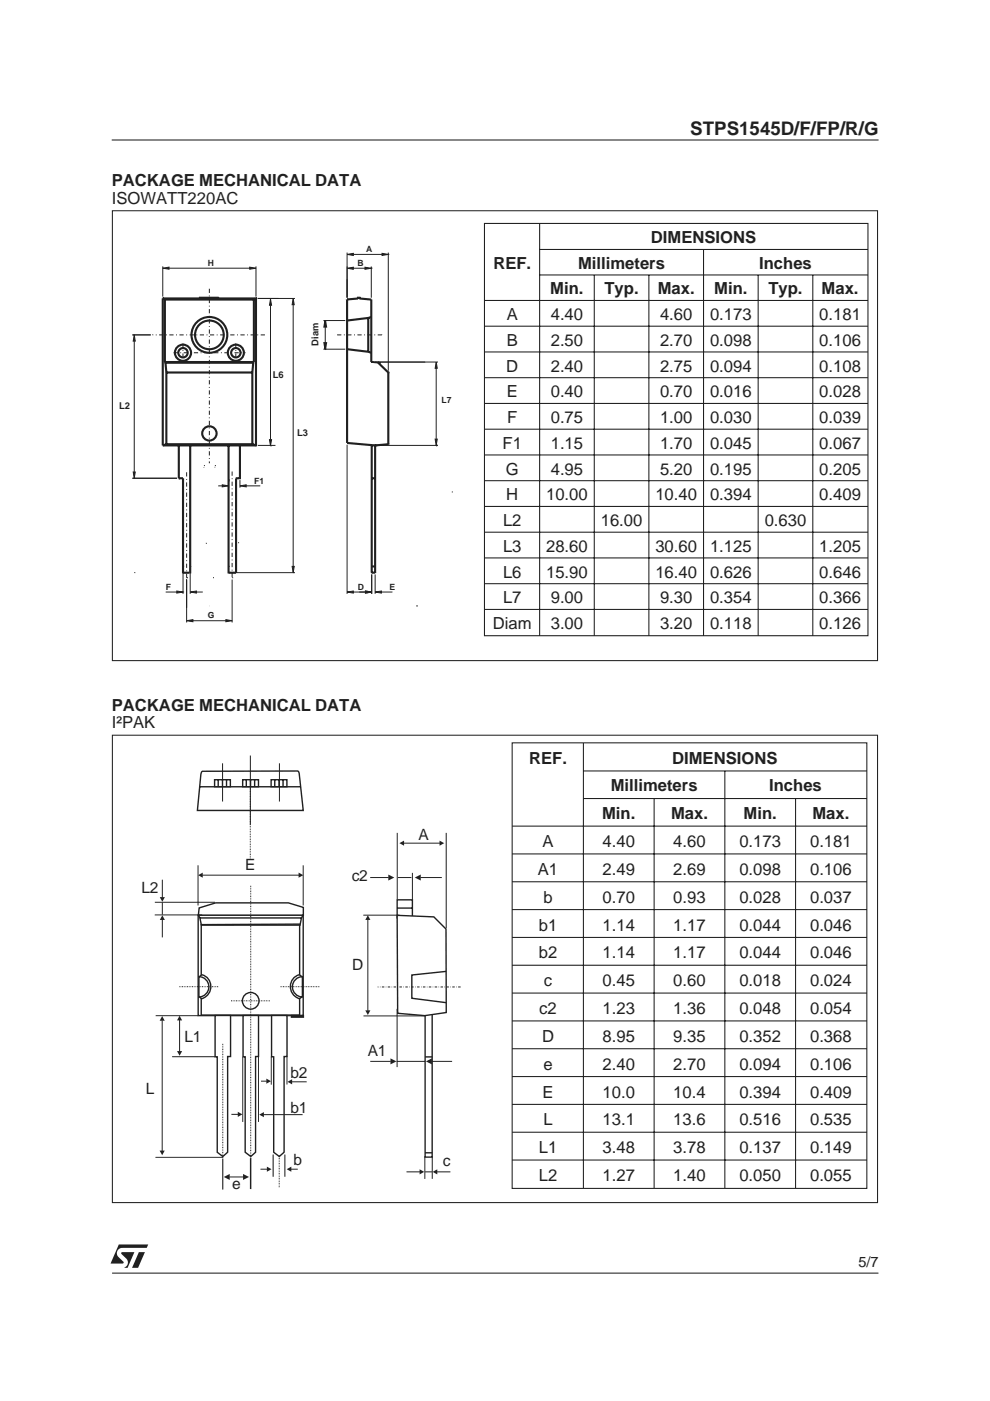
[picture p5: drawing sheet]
<svg xmlns="http://www.w3.org/2000/svg" width="210mm" height="297mm" viewBox="0 0 210 297" stroke-linecap="round" stroke-linejoin="round" font-family="sans-serif">
<path d="M23.8 269.9h162.5" fill="none" stroke="#231f20" stroke-width=".22"/>
<g fill="#231f20">
<path d="M29.4 265.5h1.3l-1.4 3.3h-1.3z" fill-rule="evenodd"/>
<path d="M25.2 263.8h6.2l-.3 .8h-5.2a1.13 1.13 0 0 0-1 .7 1.13 1.13 0 0 0 .3 1.2l1 1-.1 .3-2.7 .1z" fill-rule="evenodd"/>
<path d="M25.8 265.5h2.7l-1.4 3.3h-.7a1.18 1.18 0 0 0 .4-1.9l-1-1z" fill-rule="evenodd"/>
</g>
<g fill="none" stroke="#231f20" stroke-width=".22">
<path d="M23.7 29.7h162.6M23.8 44.7h162.3v95.4h-162.3zM102.7 47.4h81.3v87.4h-81.3zM114.4 52.9h69.5M114.4 58.3h69.5M114.4 47.5v87.2M126 58.3v76.4M137.6 58.3v76.4M149.2 52.9v81.8M160.7 58.3v76.4M172.3 58.3v76.4M102.8 63.7h81.1"/>
<path d="M102.8 69.2h81.1M102.8 74.6h81.1M102.8 80.1h81.1M102.8 85.5h81.1M102.8 91h81.1M102.8 96.5h81.1M102.8 101.9h81.1M102.8 107.4h81.1M102.8 112.8h81.1M102.8 118.3h81.1M102.8 123.8h81.1M102.8 129.2h81.1"/>
<path d="M23.8 155.9h162.3v99.1h-162.3z"/>
</g>
<g fill="none" stroke="#231f20" stroke-width=".45">
<path d="M34.5 63.3h19.8M34.5 63.3v31.1M34.5 63.3l.5 .2M35 63.5h18.8M35 76.8h18.8M35 63.5v13.3M35 76.8l.1 .1M35.1 76.9h18.6M35.1 76.9l.2 2.1M35.3 79h18.2M35.3 79v15.2M42.4 63.1v.1"/>
<path d="M42.5 63.1l-.1 .1M42.5 63.1l-.1 .2M42.7 63.1l-.2 .2M42.8 63.1l-.2 .2M42.8 63.1l-.1 .2M42.9 63.1l-.2 .2M42.9 63.3l.2-.2-.1 .2M43 63.1l-.2 .2M43.1 63.1l-.2 .2M43.2 63.1l-.2 .2M43.3 63.1l-.2 .2M43.3 63.1l-.1 .2 .2-.2"/>
<path d="M43.5 63.1l-.2 .2M43.6 63.1l-.2 .2 .3-.2M43.8 63.1l-.2 .2M43.8 63.1v.2M43.9 63.1l-.1 .2M44.2 63.1l-.4 .2M44.2 63.1l-.2 .2M44.2 63.1l-.1 .2 .3-.2M44.4 63.1l-.1 .2M44.5 63.1l-.2 .2M44.5 63.3l.2-.2-.1 .2M44.6 63.1l-.2 .2"/>
<path d="M44.6 63.1l-.1 .2 .2-.2M44.8 63.1l-.2 .2M44.9 63.1l-.3 .2M44.9 63.1l-.1 .2M45 63.1l-.2 .2M45 63.1l-.1 .2 .3-.2M45.1 63.3l.1-.2-.1 .2M45.3 63.3l.2-.2-.1 .2M45.5 63.1l-.3 .2M45.6 63.1l-.2 .2M45.6 63.1l-.1 .2M45.6 63.3l.3-.2-.1 .2"/>
<path d="M45.7 63.1l-.2 .2M45.8 63.1l-.2 .2M46 63.1l-.2 .2M46 63.1l-.1 .2M46.1 63.1l-.2 .2M46.2 63.1l-.2 .2M46.2 63.1l-.1 .2M46.3 63.1l-.2 .2 .3-.2M46.3 63.3l.1-.1-.1 .1M46.4 63.1h-4v.2l.2-.2-.1 .2M46.4 63.1v.2M46.4 63.3h.1"/>
<path d="M53.5 79v15.2M53.7 76.9l-.2 2.1M53.8 63.5v13.3M53.8 76.8l-.1 .1M54.3 63.3v31.1M54.3 63.3l-.5 .2M73.6 74l4.5 .6 .6 .2M78.1 67.4v7.2M78.7 76.8v-13.3l-2.5-.2v-.2h-.3v.2l-2.3 .2v30.4l5.2 .5M78.7 67.2l-.6 .2-4.5 .6M80.2 76.9l2.1 2.1v15.2l-2.8 .2M34.5 94.4h19.8"/>
<path d="M35.3 94.2h18.2M35.3 94.2l-.8 .2M37.9 94.4v7h.9v20.2M40.3 94.4v27.2M48.5 94.4v27.2M50.9 94.4v7h-.9M53.5 94.2l.8 .2M78.8 94.4h.7v27h-.7zM50 101.5v20M78.8 101.4h.7M38.8 121.4h1.3M48.5 121.4h1.5"/>
<path d="M78.8 120.1h.7"/>
<circle cx="38.8" cy="74.8" r="1"/>
<circle cx="38.8" cy="74.8" r="1.71"/>
<circle cx="44.4" cy="71" r="3"/>
<circle cx="44.4" cy="71" r="3.8"/>
<circle cx="50" cy="74.8" r="1.71"/>
<circle cx="50" cy="74.8" r="1"/>
<circle cx="44.4" cy="91.9" r="1.52"/>
</g>
<path d="M36.8 74.8h15.3M38.8 72.8v4.3M44.4 61.2v37M50 72.8v4.3M56.2 71h-23.9M81 71h-10.1M49.2 100v22.5M39.6 100.1v22.4" fill="none" stroke="#231f20" stroke-width=".21" stroke-dasharray=".9 .5 .2 .5" stroke-linecap="butt"/>
<g fill="none" stroke="#231f20" stroke-width=".35">
<path d="M78.7 56.9h.1M69 74h.1M73.4 63.5h.1M73.6 63.5h.1M73.6 68h.1M73.6 74h.1M78.7 76.8h.1M78.7 63.5h.1M79.1 76.8h-.4l1.8 .1M81 71h.1M79.2 94.4h.6M79.5 94.4h.1"/>
<path d="M79.5 99.7h.1M79.8 94.4h.1M82.3 94.2h.1M92.5 94.4h.1"/>
</g>
<g fill="none" stroke="#231f20" stroke-width=".21">
<path d="M34.5 56.5v6.4M35.8 56.9h17.1M54.3 56.5v6.4M54.3 56.9h.1M73.6 53.6v9.5M74.9 56.9h2.5M74.9 53.9h6.1M78.7 56.5v6.6M82.3 53.9h.1M82.3 53.6v25M28.1 71h3.9M28.5 72.3v27.8"/>
<path d="M28.5 71h.1M32.4 71h.1M54.7 63.3h7.8M57.4 64.7v28.5M62.2 64.6v55.5M68.6 68h4.6M68.6 74h4.6M69 69.3v3.4M79.1 76.8h13.8M92.5 78.1v15M43.2 99.1v.1M43.2 98.7h.1"/>
<path d="M45.6 99.1v.1M45.6 98.7h.1M45.6 98.8h.1M54.7 94.4h3.7M57.4 94.5h.1M73.6 94.3v31.6M79.9 94.4h13M28.1 101.4h9.4M28.5 101.4h.1M43.6 115.2h.1M46.3 103h.8M48.5 102.2v1.2"/>
<path d="M50.5 115.1h.1M50.9 101.8v1.6M50.9 103h.1M52.2 103h3M95.8 104.3h.1M28.5 121.4h.1M35.1 125.5h2.4M38.8 120.5v5.4M38.8 120.1h.1M38.8 125.5h.1M39.6 122.9v9.1M39.6 121.4h.1"/>
<path d="M39.6 122.5h.1M40.3 120.5v5.4M40.3 120.1h.1M40.9 131.6h7M41.7 125.5h1.3M44.4 128.5h.1M45.2 122.5h.1M48.5 120.1h.1M49.2 122.9v9.1M49.2 121.4h.1M49.2 122.5h.1M49.2 131.6h.1"/>
<path d="M49.6 121.4h12.9M50 120.1h.1M62.2 121.4h.1M73.6 125.5h.1M74.9 125.5h2.6M78.8 121.4h.1M78.8 121.8v4.1M79.5 121.4h.1M79.5 125.5h.1M79.5 121.8v4.1M80.9 125.5h2.3M48.6 249.5h3"/>
</g>
<g fill="#231f20" stroke="#231f20" stroke-width=".21">
<path d="M62.2 63.3l.2 1.3h-.5z" fill-rule="evenodd"/>
<path d="M61.9 120.1h.5l-.2 1.3z" fill-rule="evenodd"/>
<path d="M28.5 71l.2 1.3h-.5z" fill-rule="evenodd"/>
<path d="M28.2 100.1h.5l-.2 1.3z" fill-rule="evenodd"/>
<path d="M57.4 63.4l.2 1.3h-.5z" fill-rule="evenodd"/>
<path d="M57.1 93.2h.5l-.2 1.4z" fill-rule="evenodd"/>
<path d="M40.3 125.5l1.4-.2v.4z" fill-rule="evenodd"/>
<path d="M37.5 125.3l1.3 .2-1.3 .2z" fill-rule="evenodd"/>
<path d="M39.6 131.6l1.3-.2v.4z" fill-rule="evenodd"/>
<path d="M47.9 131.4l1.3 .2-1.3 .2z" fill-rule="evenodd"/>
<path d="M47.1 102.8l1.4 .2-1.4 .2z" fill-rule="evenodd"/>
<path d="M50.9 103l1.3-.2v.4z" fill-rule="evenodd"/>
<path d="M34.5 56.9l1.3-.3v.5z" fill-rule="evenodd"/>
<path d="M52.9 56.6l1.4 .3-1.4 .2z" fill-rule="evenodd"/>
<path d="M92.5 76.8l.2 1.3h-.4z" fill-rule="evenodd"/>
<path d="M92.3 93.1h.4l-.2 1.3z" fill-rule="evenodd"/>
<path d="M77.5 125.3l1.3 .2-1.3 .2z" fill-rule="evenodd"/>
<path d="M73.6 125.5l1.3-.2v.4z" fill-rule="evenodd"/>
<path d="M77.5 125.3l1.3 .2-1.3 .2z" fill-rule="evenodd"/>
<path d="M79.5 125.5l1.4-.2v.4z" fill-rule="evenodd"/>
<path d="M73.6 53.9l1.3-.2v.5z" fill-rule="evenodd"/>
<path d="M81 53.7l1.3 .2-1.3 .3z" fill-rule="evenodd"/>
<path d="M73.6 56.9l1.3-.2v.4z" fill-rule="evenodd"/>
<path d="M77.4 56.7l1.3 .2-1.3 .2z" fill-rule="evenodd"/>
</g>
<g fill="#231f20" stroke="#231f20" stroke-width=".35">
<path d="M69 68l.2 1.3h-.5z" fill-rule="evenodd"/>
<path d="M68.7 72.7h.5l-.2 1.3z" fill-rule="evenodd"/>
</g>
<path d="M59.2 221.5v30.4" fill="none" stroke="#231f20" stroke-width=".21" stroke-dasharray=".2 .1 0 .1" stroke-linecap="butt"/>
<g fill="#231f20">
<path d="M51.5 248.9l1.3 .6-1.3 .7z"/>
<path d="M47.4 249.5l1.3-.6v1.3z"/>
</g>
<path d="M47.2 245.7v6.5M53.1 245.6v6.5M57.9 244.8v4.7M60.4 244.8v4.7M90.1 245.1v4.8M91.6 245.1v4.8" fill="none" stroke="#231f20" stroke-width=".21"/>
<g fill="none" stroke="#231f20" stroke-width=".3">
<path d="M42.3 166.8h21.4M42.8 163.6l.2-.1h20l.3 .1 .1 .4 .9 7.8h-22.4l.7-7.6zM45.5 165.3h3.3v1.5h-3.3zM46.3 165.3v1.5M47.2 165.3v1.5M48 165.3v1.5M51.5 165.3h3.3v1.5h-3.3zM52.2 165.3v1.5M53.1 165.3v1.5M54 165.3v1.5M57.5 165.3h3.3v1.5h-3.3zM58.3 165.3v1.5"/>
<path d="M59.2 165.3v1.5M60 165.3v1.5"/>
</g>
<path d="M53.1 182.3v-17" fill="none" stroke="#231f20" stroke-width=".21" stroke-dasharray=".2 .1 0 .1" stroke-linecap="butt"/>
<g fill="#fff" stroke="#231f20" stroke-width=".3">
<path d="M42 194h22.3v21.3h-22.3z" fill-rule="evenodd"/>
<path d="M42.7 196l20.8-.1v19.3h-20.8z" fill-rule="evenodd"/>
<path d="M45.6 215.3h3.3v8.7h-.6v20.3l-1.1 .9-1.1-.9v-20.2h-.5z" fill-rule="evenodd"/>
<path d="M51.5 215.3h3.3v8.7h-.6v20.3l-1 .9-1.2-.9v-20.2h-.5z" fill-rule="evenodd"/>
<path d="M57.6 215.3h3.3v8.7h-.7v20.3l-1 .9-1.2-.9v-20.2h-.4z" fill-rule="evenodd"/>
<path d="M42.2 192.5l3.5-1.1h15.4l3.2 1v1.6h-22.2z" fill-rule="evenodd"/>
</g>
<path d="M42 183.5v8.5M42.9 185.6h20.5M64.3 183.5v8.5" fill="none" stroke="#231f20" stroke-width=".21"/>
<g fill="#231f20">
<path d="M42 185.6l1-.6v1.1z"/>
<path d="M63.3 185l1 .6-1 .5z"/>
</g>
<path d="M34.4 216.3v27.7" fill="none" stroke="#231f20" stroke-width=".21"/>
<g fill="#231f20">
<path d="M34.4 215.4l.5 1h-1.1z"/>
<path d="M33.8 243.9h1.1l-.5 1z"/>
</g>
<path d="M34.4 186.5v3.8" fill="none" stroke="#231f20" stroke-width=".21"/>
<path d="M33.9 190.2h1.1l-.6 1z" fill="#231f20"/>
<path d="M34.4 195v3.7" fill="none" stroke="#231f20" stroke-width=".21"/>
<path d="M34.4 194.1l.6 1h-1.1z" fill="#231f20"/>
<path d="M32.8 191.3h12.8M78 195v19.3M36.5 224h9.1" fill="none" stroke="#231f20" stroke-width=".21"/>
<g fill="#231f20">
<path d="M77.5 214.2h1l-.5 1z"/>
<path d="M78 194.1l.5 .9h-1z"/>
</g>
<path d="M32.8 194h10.1M77 194h7.7M33 215.3h9M77.1 215.4h13.2M55.3 229.2h1.3M84.1 225h6.2" fill="none" stroke="#231f20" stroke-width=".21"/>
<path d="M47.2 221.3v24.4" fill="none" stroke="#231f20" stroke-width=".21" stroke-dasharray=".2 .1 0 .1" stroke-linecap="butt"/>
<path d="M56.5 228.7l1 .5-1 .6z" fill="#231f20"/>
<path d="M49.1 236.3h1.4" fill="none" stroke="#231f20" stroke-width=".21"/>
<path d="M50.4 235.7l1 .6-1 .5z" fill="#231f20"/>
<path d="M55.2 247.9h1.5" fill="none" stroke="#231f20" stroke-width=".21"/>
<path d="M56.6 247.4l1 .5-1 .5z" fill="#231f20"/>
<path d="M61.7 247.9h1.4" fill="none" stroke="#231f20" stroke-width=".21"/>
<path d="M60.8 247.9l1-.5v1z" fill="#231f20"/>
<path d="M61.9 229.4h3.1" fill="none" stroke="#231f20" stroke-width=".21"/>
<path d="M61 229.4l.9-.6v1.1z" fill="#231f20"/>
<path d="M55.9 236.3h8.3" fill="none" stroke="#231f20" stroke-width=".21"/>
<path d="M55 236.3l1-.5v1.1z" fill="#231f20"/>
<path d="M53.2 187.8v57.9M49 212.2h8.3" fill="none" stroke="#231f20" stroke-width=".21" stroke-dasharray=".2 .1 0 .1" stroke-linecap="butt"/>
<g fill="none" stroke="#231f20" stroke-width=".3">
<path d="M42 194l.4 .6M42.4 194.6h21.5l-.3 1.5h-20.9zM64.3 194l-.4 .6"/>
<circle cx="53.2" cy="212.2" r="1.76"/>
</g>
<g fill="#fff" stroke="#231f20" stroke-width=".3">
<path d="M42.3 207.1l.5-.4a2.64 2.64 0 0 1 1.9 2.5 2.64 2.64 0 0 1-1.9 2.5l-.5-.3z" fill-rule="evenodd"/>
<path d="M42.2 207.1a2.15 2.15 0 0 1 2.1 2.1 2.15 2.15 0 0 1-2.1 2.2z" fill-rule="evenodd"/>
<path d="M62.2 207.4l.6-.4 .7-.3 .5 .4v4.3l-.5 .3a2.69 2.69 0 0 1-1.3-4.3z" fill-rule="evenodd"/>
<path d="M62.6 207.7l1-.6h.5v4.3a2.16 2.16 0 0 1-1.9-1.4 2.16 2.16 0 0 1 .4-2.3z" fill-rule="evenodd"/>
</g>
<path d="M38.1 216.3v6.6" fill="none" stroke="#231f20" stroke-width=".21"/>
<g fill="#231f20">
<path d="M38.1 215.4l.5 .9h-1.1z"/>
<path d="M37.5 222.8h1.1l-.5 1z"/>
</g>
<path d="M47.2 161.8v8.1M53.1 160.2v14.7M59.2 161.8v8.1M84.2 176.6v14.1M85.6 178.8h7.7M94.6 176.6v20.2M34.4 191.4v2.5M51.5 224v13.9M54.8 224v13.9M57.5 224v6M60.8 224v5.9M33 245.4h14.2" fill="none" stroke="#231f20" stroke-width=".21"/>
<path d="M38 209.2h8.4M59.5 209.2h8.3" fill="none" stroke="#231f20" stroke-width=".21" stroke-dasharray=".2 .1 0 .1" stroke-linecap="butt"/>
<path d="M61.8 215.3h2.5v.4h-2.5z" fill-rule="evenodd" fill="#231f20" stroke="#231f20" stroke-width=".3"/>
<g fill="#231f20">
<path d="M84.7 178.8l1-.6v1.1z"/>
<path d="M93.2 178.2l1 .6-1 .5z"/>
</g>
<path d="M90.1 213.8h1.5v31.5h-1.5z" fill-rule="evenodd" fill="#fff" stroke="#231f20" stroke-width=".3"/>
<path d="M84.2 192.5h3.3M84.2 190.8h3.2v3.8h-3.2z" fill="none" stroke="#231f20" stroke-width=".3"/>
<path d="M84.2 194.1l7.8 .3 2.6 2.6v17.7l-4.5 .6-5.8-.5z" fill-rule="evenodd" fill="#fff" stroke="#231f20" stroke-width=".3"/>
<path d="M94.6 206l-7.3 .7v5l7.3 .9" fill="none" stroke="#231f20" stroke-width=".3"/>
<path d="M78.5 186.1h3.9M87.4 185.1v5.7" fill="none" stroke="#231f20" stroke-width=".21"/>
<path d="M97.7 209.3h-17.6" fill="none" stroke="#231f20" stroke-width=".21" stroke-dasharray=".5 .3 .1 .3" stroke-linecap="butt"/>
<path d="M82.3 185.4l1.3 .7-1.3 .6z" fill="#231f20"/>
<path d="M89.1 186.1h4.6" fill="none" stroke="#231f20" stroke-width=".21"/>
<path d="M87.9 186.1l1.3-.7v1.3z" fill="#231f20"/>
<path d="M84.4 186.1h2.8M84.2 213.9v12.4M92.6 248.5h2.9" fill="none" stroke="#231f20" stroke-width=".21"/>
<path d="M91.7 248.5l1-.6v1.1z" fill="#231f20"/>
<path d="M86.2 248.5h2.8" fill="none" stroke="#231f20" stroke-width=".21"/>
<path d="M89 247.9l.9 .6-.9 .5z" fill="#231f20"/>
<path d="M91.5 225h4.4" fill="none" stroke="#231f20" stroke-width=".21"/>
<path d="M90.3 225l1.3-.6v1.3z" fill="#231f20"/>
<path d="M78.5 225h4.4" fill="none" stroke="#231f20" stroke-width=".21"/>
<path d="M82.8 224.4l1.3 .6-1.3 .7z" fill="#231f20"/>
<path d="M90.1 224.1h1.6M90.1 244.4h1.5" fill="none" stroke="#231f20" stroke-width=".3"/>
<path d="M90.1 248.5h1.5" fill="none" stroke="#231f20" stroke-width=".21"/>
<g fill="none" stroke="#231f20" stroke-width=".22">
<path d="M108.6 157.5h75.2v94.5h-75.2zM123.7 157.6v94.3M108.7 175.2h75M123.7 163.5h60M123.7 169.3h60M138.7 169.3v82.6M153.7 163.5v88.4M168.7 169.3v82.6M108.7 181.1h75M108.7 187h75M108.7 192.9h75M108.7 198.8h75"/>
<path d="M108.7 204.7h75M108.7 210.6h75M108.7 216.5h75M108.7 222.4h75M108.7 228.3h75M108.7 234.2h75M108.7 240.1h75M108.7 246h75"/>
</g>
<text font-size="4" fill="#231f20" x="146.4" y="28.7">STPS1545D/F/FP/R/G</text>
<g font-size="3.5" fill="#231f20">
<text x="23.7" y="39.5">PACKAGE MECHANICAL DATA</text>
<text x="23.7" y="43.2">ISOWATT220AC</text>
<text x="138" y="51.6">DIMENSIONS</text>
<text x="104.6" y="57">REF.</text>
<text x="122.6" y="57">Millimeters</text>
<text x="161" y="57">Inches</text>
<text x="116.7" y="62.4">Min.</text>
<text x="128.2" y="62.4">Typ.</text>
<text x="139.5" y="62.4">Max.</text>
<text x="151.4" y="62.4">Min.</text>
<text x="162.9" y="62.4">Typ.</text>
<text x="174.2" y="62.4">Max.</text>
<text x="107.4" y="67.9">A</text>
<text x="116.8" y="67.9">4.40</text>
<text x="139.9" y="67.9">4.60</text>
<text x="150.5" y="67.9">0.173</text>
<text x="173.7" y="67.9">0.181</text>
<text x="107.4" y="73.3">B</text>
<text x="116.8" y="73.3">2.50</text>
<text x="139.9" y="73.3">2.70</text>
<text x="150.5" y="73.3">0.098</text>
<text x="173.7" y="73.3">0.106</text>
<text x="107.4" y="78.8">D</text>
<text x="116.8" y="78.8">2.40</text>
<text x="139.9" y="78.8">2.75</text>
<text x="150.5" y="78.8">0.094</text>
<text x="173.7" y="78.8">0.108</text>
<text x="107.4" y="84.3">E</text>
<text x="107.5" y="89.7">F</text>
<text x="116.8" y="84.3">0.40</text>
<text x="116.8" y="89.7">0.75</text>
<text x="139.9" y="84.3">0.70</text>
<text x="139.9" y="89.7">1.00</text>
<text x="150.5" y="84.3">0.016</text>
<text x="150.5" y="89.7">0.030</text>
<text x="173.7" y="84.3">0.028</text>
<text x="173.7" y="89.7">0.039</text>
<text x="106.6" y="95.2">F1</text>
<text x="116.8" y="95.2">1.15</text>
<text x="139.9" y="95.2">1.70</text>
<text x="150.5" y="95.2">0.045</text>
<text x="173.7" y="95.2">0.067</text>
<text x="107.2" y="100.6">G</text>
<text x="116.8" y="100.6">4.95</text>
<text x="139.9" y="100.6">5.20</text>
<text x="150.5" y="100.6">0.195</text>
<text x="173.7" y="100.6">0.205</text>
<text x="107.3" y="106.1">H</text>
<text x="115.8" y="106.1">10.00</text>
<text x="139" y="106.1">10.40</text>
<text x="150.5" y="106.1">0.394</text>
<text x="173.7" y="106.1">0.409</text>
<text x="106.7" y="111.5">L2</text>
<text x="127.4" y="111.5">16.00</text>
<text x="162.1" y="111.5">0.630</text>
<text x="106.7" y="117">L3</text>
<text x="115.8" y="117">28.60</text>
<text x="139" y="117">30.60</text>
<text x="150.5" y="117">1.125</text>
<text x="173.7" y="117">1.205</text>
<text x="106.7" y="122.5">L6</text>
<text x="115.8" y="122.5">15.90</text>
<text x="139" y="122.5">16.40</text>
<text x="150.5" y="122.5">0.626</text>
<text x="173.7" y="122.5">0.646</text>
<text x="106.7" y="127.9">L7</text>
<text x="116.8" y="127.9">9.00</text>
<text x="139.9" y="127.9">9.30</text>
<text x="150.5" y="127.9">0.354</text>
<text x="173.7" y="127.9">0.366</text>
<text x="104.5" y="133.4">Diam</text>
<text x="116.8" y="133.4">3.00</text>
<text x="139.9" y="133.4">3.20</text>
<text x="150.5" y="133.4">0.118</text>
<text x="173.7" y="133.4">0.126</text>
<text x="23.7" y="150.7">PACKAGE MECHANICAL DATA</text>
<text x="23.7" y="154.4">I²PAK</text>
<text x="112.2" y="162">REF.</text>
<text x="142.5" y="162">DIMENSIONS</text>
<text x="129.5" y="167.8">Millimeters</text>
<text x="163.1" y="167.8">Inches</text>
<text x="127.7" y="173.6">Min.</text>
<text x="142.3" y="173.6">Max.</text>
<text x="157.7" y="173.6">Min.</text>
<text x="172.3" y="173.6">Max.</text>
<text x="115" y="179.6">A</text>
<text x="127.8" y="179.6">4.40</text>
<text x="142.8" y="179.6">4.60</text>
<text x="156.8" y="179.6">0.173</text>
<text x="171.8" y="179.6">0.181</text>
<text x="114" y="185.5">A1</text>
<text x="127.8" y="185.5">2.49</text>
<text x="142.8" y="185.5">2.69</text>
<text x="156.8" y="185.5">0.098</text>
<text x="171.8" y="185.5">0.106</text>
<text x="115.2" y="191.4">b</text>
<text x="127.8" y="191.4">0.70</text>
<text x="142.8" y="191.4">0.93</text>
<text x="156.8" y="191.4">0.028</text>
<text x="171.8" y="191.4">0.037</text>
<text x="114.2" y="197.3">b1</text>
<text x="127.8" y="197.3">1.14</text>
<text x="142.8" y="197.3">1.17</text>
<text x="156.8" y="197.3">0.044</text>
<text x="171.8" y="197.3">0.046</text>
<text x="114.2" y="203.2">b2</text>
<text x="127.8" y="203.2">1.14</text>
<text x="142.8" y="203.2">1.17</text>
<text x="156.8" y="203.2">0.044</text>
<text x="171.8" y="203.2">0.046</text>
<text x="115.3" y="209.1">c</text>
<text x="127.8" y="209.1">0.45</text>
<text x="142.8" y="209.1">0.60</text>
<text x="156.8" y="209.1">0.018</text>
<text x="171.8" y="209.1">0.024</text>
<text x="114.3" y="215">c2</text>
<text x="127.8" y="215">1.23</text>
<text x="142.8" y="215">1.36</text>
<text x="156.8" y="215">0.048</text>
<text x="171.8" y="215">0.054</text>
<text x="114.9" y="220.9">D</text>
<text x="127.8" y="220.9">8.95</text>
<text x="142.8" y="220.9">9.35</text>
<text x="156.8" y="220.9">0.352</text>
<text x="171.8" y="220.9">0.368</text>
<text x="115.2" y="226.8">e</text>
<text x="127.8" y="226.8">2.40</text>
<text x="142.8" y="226.8">2.70</text>
<text x="156.8" y="226.8">0.094</text>
<text x="171.8" y="226.8">0.106</text>
<text x="115" y="232.7">E</text>
<text x="127.8" y="232.7">10.0</text>
<text x="142.8" y="232.7">10.4</text>
<text x="156.8" y="232.7">0.394</text>
<text x="171.8" y="232.7">0.409</text>
<text x="115.2" y="238.6">L</text>
<text x="127.8" y="238.6">13.1</text>
<text x="142.8" y="238.6">13.6</text>
<text x="156.8" y="238.6">0.516</text>
<text x="171.8" y="238.6">0.535</text>
<text x="114.2" y="244.5">L1</text>
<text x="127.8" y="244.5">3.48</text>
<text x="142.8" y="244.5">3.78</text>
<text x="156.8" y="244.5">0.137</text>
<text x="171.8" y="244.5">0.149</text>
<text x="114.2" y="250.4">L2</text>
<text x="127.8" y="250.4">1.27</text>
<text x="142.8" y="250.4">1.40</text>
<text x="156.8" y="250.4">0.050</text>
<text x="171.8" y="250.4">0.055</text>
</g>
<g font-size="3.3" fill="#231f20">
<text x="88.8" y="178">A</text>
<text x="52" y="184.5">E</text>
<text x="30" y="189.4">L2</text>
<text x="74.6" y="186.8">c2</text>
<text x="74.7" y="205.6">D</text>
<text x="39.1" y="221">L1</text>
<text x="78" y="223.9">A1</text>
<text x="30.9" y="231.9">L</text>
<text x="61.6" y="228.7">b2</text>
<text x="61.6" y="236">b1</text>
<text x="62.2" y="247.1">b</text>
<text x="93.9" y="247.3">c</text>
<text x="49.2" y="252">e</text>
</g>
<text font-size="3.1" fill="#231f20" x="182" y="268.6">5/7</text>
<g font-size="2" fill="#231f20">
<text x="67.5" y="73.3" transform="rotate(-91 67.5 73.3)">Diam</text>
<text x="57.8" y="80.1">L6</text>
<text x="25.3" y="86.7">L2</text>
<text x="63" y="92.4">L3</text>
</g>
<g font-size="1.8" fill="#231f20">
<text x="77.6" y="53.5">A</text>
<text x="44.1" y="56.4">H</text>
<text x="75.8" y="56.4">B</text>
<text x="93.6" y="85.5">L7</text>
<text x="53.9" y="102.5">F1</text>
<text x="35.1" y="125">F</text>
<text x="75.9" y="125">D</text>
<text x="82.6" y="125">E</text>
<text x="44.1" y="131.1">G</text>
</g>
</svg>
